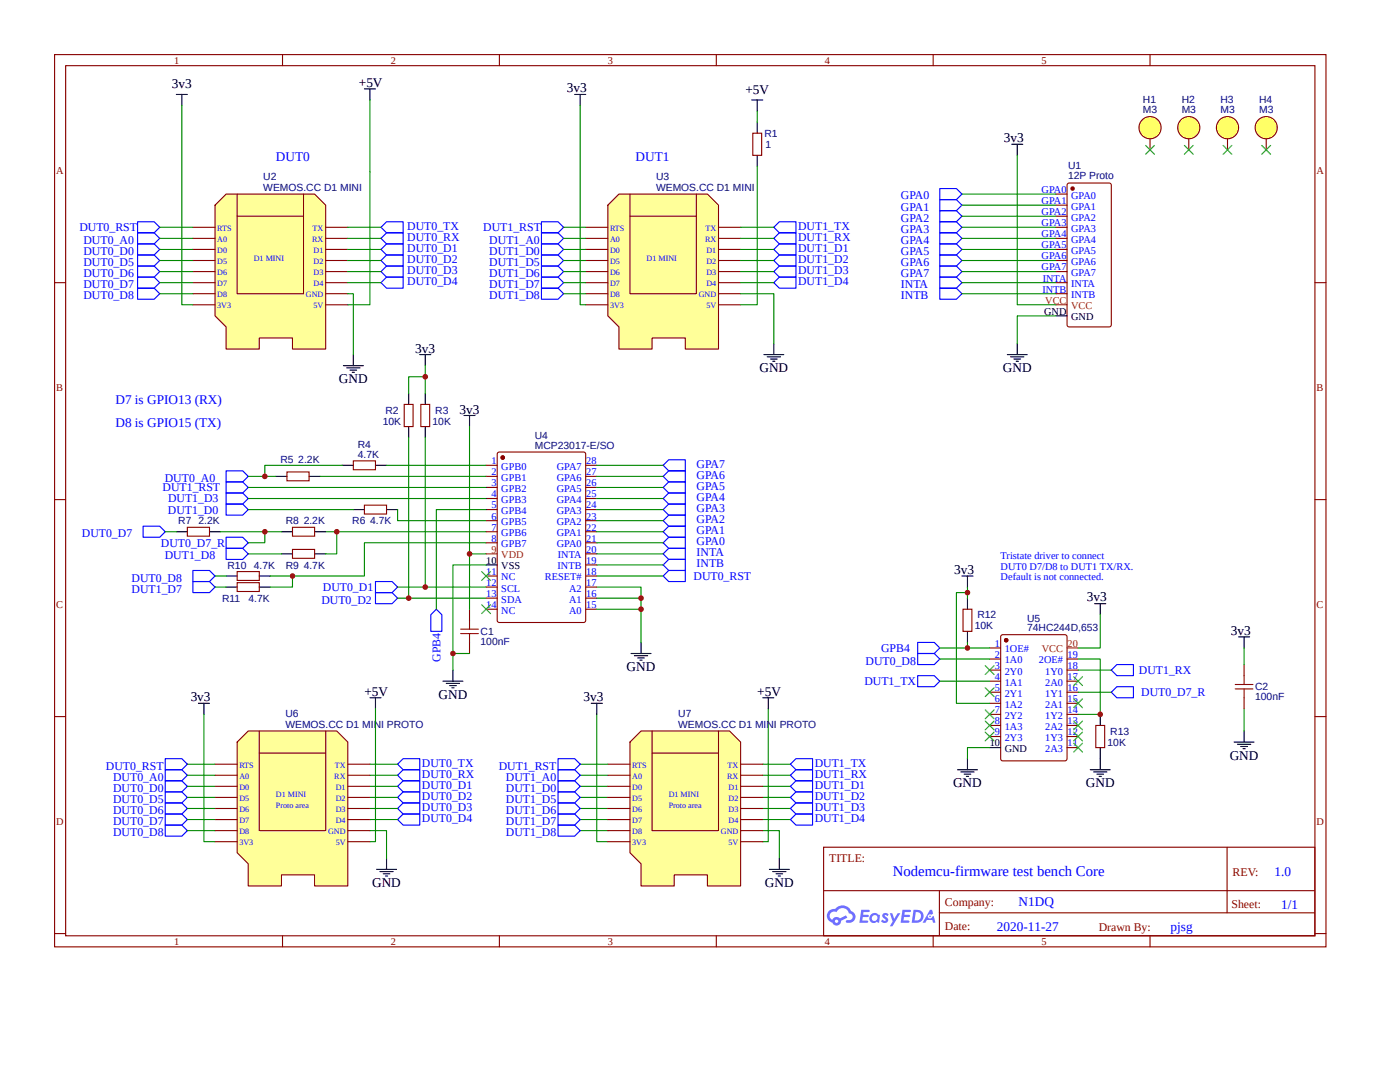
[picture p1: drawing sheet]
<svg xmlns="http://www.w3.org/2000/svg" width="279mm" height="216mm" viewBox="0 0 279 216" stroke-linecap="round" stroke-linejoin="round" font-family="sans-serif">
<g fill="none" stroke="#800" stroke-width=".22">
<path d="M10.9 10.9h253.7v178h-253.7zM13.1 13.1h249.3v173.6h-249.3zM56.4 10.9v2.2M99.7 10.9v2.2M142.9 10.9v2.2M186.2 10.9v2.2M229.5 10.9v2.2M10.9 56.4h2.2M262.4 56.4h2.2M10.9 99.7h2.2M262.4 99.7h2.2M10.9 142.9h2.2"/>
<path d="M262.4 142.9h2.2M164.4 169h98v17.7h-98zM164.4 177.7h97.9M187.5 177.7v8.8M244.9 169v13.1M10.9 186.2h2.2M56.4 186.7v2.2M99.7 186.7v2.2M142.9 186.7v2.2M186.2 186.7v2.2M187.5 182.1h74.8M229.5 186.7v2.2"/>
<path d="M262.4 186.2h2.2"/>
</g>
<g fill="#58f">
<path d="M176.3 182.3l.4-.2 .4 .1 .2 .2-.2 .4a.3 .3 0 0 0-.2-.3 .3 .3 0 0 0-.3 .2 .74 .74 0 0 1 .6 .6 .74 .74 0 0 1-.3 .7l-.5 .1-.6-.3 .3-.4 .5 .3 .2-.2a1.03 1.03 0 0 1-.7-1.1z"/>
<path d="M177.6 182.2h.5l.4 1.1 .7-1.1h.5l-1.6 2.6h-.5l.6-1z"/>
<path d="M171.9 181.5l1.6 .1 .1 .1-.2 .2h-1.1v.6h.9l.2 .2-.2 .2h-1l-.1 .7h.9l.2 .1v.3l-1.7 .1z"/>
<path d="M180.1 181.5l1.6 .1 .1 .1-.2 .2h-1l-.1 .6h.9l.2 .2-.2 .2h-1l-.1 .7h1l.1 .1v.3l-1.7 .1z"/>
<path d="M185.6 181.5h.4l.2 .8-.4 .2a.44 .44 0 0 0-.6 .1 .44 .44 0 0 0 .3 .6 .44 .44 0 0 0 .5-.3l.3-.2 .4 1.4h-.5l-.1-.6h-1.1l-.3 .6h-.6z"/>
<path d="M182.3 181.5l-.4 2.6h.9a1.32 1.32 0 0 0 1.5-1.3 1.32 1.32 0 0 0-1.5-1.3zM182.8 181.9a.89 .89 0 0 1 1 1 .89 .89 0 0 1-1.3 .7z"/>
<path d="M173.8 182.5a.96 .96 0 0 0-.1 1.3 .96 .96 0 0 0 1.3 .1l.4 .2 .2-1.5-.3-.1a.95 .95 0 0 0-1.5 0zM173.9 183.1a.6 .6 0 0 1 1.2 0 .6 .6 0 0 1-1.2 0z"/>
<path d="M165.4 181.7a1.37 1.37 0 0 0 .7 2.3 .9 .9 0 0 0 1 .6 .9 .9 0 0 0 .7-.9l1.3-.6-.3-.5-1.2 .6-.4-.2a.91 .91 0 0 0-1.1 .5 .87 .87 0 0 1-.4-1.2 .87 .87 0 0 1 1.2-.3 1.33 1.33 0 0 1 1.4-.8 1.33 1.33 0 0 1 1.2 1 .71 .71 0 0 1 .7 .9 .71 .71 0 0 1-1.1 .5 .27 .27 0 0 0-.3 .2 .27 .27 0 0 0 .3 .3 1.24 1.24 0 0 0 1.5-.8 1.24 1.24 0 0 0-.7-1.6 1.97 1.97 0 0 0-3.3-.4l-.7 .1zM166.6 183.8a.35 .35 0 0 1 .7 0 .35 .35 0 0 1-.7 0z"/>
<circle cx="185.6" cy="182.8" r=".17"/>
</g>
<path d="M45.1 38.7h17.7l2.2 2.2v28.7h-6.6v-2.2h-6.7v2.2h-6.6v-4.4l-2.2-2.2v-22.1z" fill="#ff9"/>
<g fill="none" stroke="#800" stroke-width=".22">
<path d="M45.1 38.7h17.7l2.2 2.2v28.7h-6.6v-2.2h-6.7v2.2h-6.6v-4.4l-2.2-2.2v-22.1zM47.3 38.7v19.9h13.3v-19.9M38.5 45.3h4.4M38.5 47.6h4.4M38.5 49.8h4.4M38.5 52h4.4M38.5 54.2h4.4M38.5 56.4h4.4M38.5 58.6h4.4M47.3 43.1h13.3M65 45.3h4.4M65 47.6h4.4"/>
<path d="M65 49.8h4.4M65 52h4.4M65 54.2h4.4M65 56.4h4.4M65 58.6h4.4M38.5 60.8h4.4M65 60.8h4.4"/>
</g>
<path d="M123.5 38.7h17.7l2.2 2.2v28.7h-6.6v-2.2h-6.7v2.2h-6.6v-4.4l-2.2-2.2v-22.1z" fill="#ff9"/>
<g fill="none" stroke="#800" stroke-width=".22">
<path d="M123.5 38.7h17.7l2.2 2.2v28.7h-6.6v-2.2h-6.7v2.2h-6.6v-4.4l-2.2-2.2v-22.1zM125.7 38.7v19.9h13.3v-19.9M116.9 45.3h4.4M116.9 47.6h4.4M116.9 49.8h4.4M116.9 52h4.4M116.9 54.2h4.4M116.9 56.4h4.4M116.9 58.6h4.4M125.7 43.1h13.3M143.4 45.3h4.4M143.4 47.6h4.4"/>
<path d="M143.4 49.8h4.4M143.4 52h4.4M143.4 54.2h4.4M143.4 56.4h4.4M143.4 58.6h4.4M116.9 60.8h4.4M143.4 60.8h4.4"/>
</g>
<circle cx="100.3" cy="91.3" r=".33" fill="#800"/>
<g fill="none" stroke="#800" stroke-width=".22">
<path d="M99.4 90.3l.3-.1h16.7l.5 .2v33.3l-.3 .4-16.9 .1-.4-.3-.1-33.3z"/>
<circle cx="100.3" cy="91.3" r=".33"/>
</g>
<circle cx="100.3" cy="91.3" r=".33" fill="#800"/>
<g fill="none" stroke="#800" stroke-width=".22">
<path d="M229.5 25.5v4.4M57.3 94.1h4.4v1.8h-4.4zM70.5 91.9h4.4v1.8h-4.4zM80.7 80.7h1.7v4.4h-1.7zM84 80.7h1.8v4.4h-1.8zM97 92.8h2.2M97 95h2.2M97 97.2h2.2M97 99.4h2.2M116.9 92.8h2.2M116.9 95h2.2M116.9 97.2h2.2"/>
<path d="M116.9 99.4h2.2M47.3 116.2h4.4v1.8h-4.4zM47.3 114h4.4v1.8h-4.4zM58.4 109.6h4.4v1.8h-4.4zM72.7 100.8h4.4v1.7h-4.4zM97 101.7h2.2M97 103.9h2.2M97 106.1h2.2M97 108.3h2.2M97 114.9h2.2M97 117.1h2.2M97 119.3h2.2"/>
<path d="M116.9 101.7h2.2M116.9 103.9h2.2M116.9 106.1h2.2M116.9 108.3h2.2M116.9 114.9h2.2M116.9 117.1h2.2M116.9 119.3h2.2M116.9 112.7h2.2M116.9 110.5h2.2M97 121.5h2.2M116.9 121.5h2.2"/>
<circle cx="100.3" cy="91.3" r=".33"/>
</g>
<path d="M97 110.5h2.2" fill="none" stroke="#f00" stroke-width=".22"/>
<g fill="none" stroke="#000" stroke-width=".22">
<path d="M35.2 18.8h2.2M36.3 18.8v2.3M72.7 17.7h2.2M73.8 17.7v2.2M150 19.9h2.2M151.1 19.9v2.3M68.5 72.9h4M69.2 73.4h2.6M69.9 73.8h1.3M70.3 74.3h.4M70.5 70.7v2.2M81.6 78.5v2.2"/>
<path d="M83.8 70.7h2.2M84.9 70.7v2.2M84.9 78.5v2.2M152.4 70.7h4M153.1 71.2h2.7M153.8 71.6h1.3M154.2 72.1h.5M154.4 68.5v2.2M55.1 95h2.2M61.7 95h2.2M68.3 92.8h2.2M74.9 92.8h2.2"/>
<path d="M81.6 85.1v2.2M84.9 85.1v2.2M92.6 82.9h2.2M93.7 82.9v2.2M45.1 117.1h2.2M45.1 114.9h2.2M51.7 117.1h2.3M51.7 114.9h2.3M56.2 110.5h2.2M62.8 110.5h2.2M70.5 101.7h2.2M77.1 101.7h2.3"/>
<path d="M97 112.7h2.2M88.4 135.9h4M89.1 136.3h2.6M89.7 136.8h1.4M90.2 137.2h.4M90.4 133.7v2.2M125.9 130.4h4M126.6 130.8h2.7M127.3 131.2h1.3M127.7 131.7h.5M127.9 128.2v2.2"/>
</g>
<path d="M73.8 19.9v14.4M36.3 21.1v39.7h2.2M69.4 58.6h1.1v12.1M147.8 58.6h6.6v9.9M84.9 75.2h-3.3v3.3M84.9 72.9v5.6M93.7 85.1v25.4h3.3M97 112.7h-6.6v21M119.1 117.1h8.8v11.1M119.1 119.3h8.8M119.1 121.5h8.8" fill="none" stroke="#080" stroke-width=".22"/>
<g fill="#000">
<path d="M96.1 114l1.8 1.8zM97.9 114l-1.8 1.8z"/>
<path d="M96.1 120.6l1.8 1.8zM97.9 120.6l-1.8 1.8z"/>
</g>
<path d="M96.1 114l1.8 1.8M97.9 114l-1.8 1.8M96.1 120.6l1.8 1.8M97.9 120.6l-1.8 1.8" fill="none" stroke="#3c3" stroke-width=".22"/>
<circle cx="229.5" cy="25.5" r="2.21" fill="#ff6"/>
<g fill="none" stroke="#800" stroke-width=".22">
<path d="M237.2 25.5v4.4"/>
<circle cx="229.5" cy="25.5" r="2.21"/>
</g>
<circle cx="237.2" cy="25.5" r="2.21" fill="#ff6"/>
<g fill="none" stroke="#800" stroke-width=".22">
<path d="M245 25.5v4.4"/>
<circle cx="237.2" cy="25.5" r="2.21"/>
</g>
<circle cx="245" cy="25.5" r="2.21" fill="#ff6"/>
<g fill="none" stroke="#800" stroke-width=".22">
<path d="M252.7 25.5v4.4"/>
<circle cx="245" cy="25.5" r="2.21"/>
</g>
<circle cx="252.7" cy="25.5" r="2.21" fill="#ff6"/>
<circle cx="252.7" cy="25.5" r="2.21" fill="none" stroke="#800" stroke-width=".22"/>
<path d="M49.5 145.8h17.7l2.2 2.2v28.7h-6.6v-2.2h-6.6v2.2h-6.7v-4.4l-2.2-2.2v-22.1z" fill="#ff9"/>
<g fill="none" stroke="#800" stroke-width=".22">
<path d="M42.9 152.4h4.4M42.9 154.7h4.4M42.9 156.9h4.4M42.9 159.1h4.4M49.5 145.8h17.7l2.2 2.2v28.7h-6.6v-2.2h-6.6v2.2h-6.7v-4.4l-2.2-2.2v-22.1zM51.7 145.8v19.9h13.3v-19.9M51.7 150.2h13.3M69.4 152.4h4.4M69.4 154.7h4.4M69.4 156.9h4.4M69.4 159.1h4.4M42.9 161.3h4.4"/>
<path d="M42.9 163.5h4.4M42.9 165.7h4.4M42.9 167.9h4.4M69.4 161.3h4.4M69.4 163.5h4.4M69.4 165.7h4.4M69.4 167.9h4.4"/>
</g>
<g fill="none" stroke="#00f" stroke-width=".22">
<path d="M33 151.3h3.3l1.1 1.1-1.1 1.1h-3.3zM33 153.5h3.3l1.1 1.2-1.1 1.1h-3.3zM33 155.8h3.3l1.1 1.1-1.1 1.1h-3.3zM33 158h3.3l1.1 1.1-1.1 1.1h-3.3zM79.4 159.1l1.1-1.1h3.3v2.2h-3.3zM79.4 156.9l1.1-1.1h3.3v2.2h-3.3zM79.4 154.7l1.1-1.2h3.3v2.3h-3.3zM79.4 152.4l1.1-1.1h3.3v2.2h-3.3zM111.4 158h3.3l1.1 1.1-1.1 1.1h-3.3zM111.4 155.8h3.3l1.1 1.1-1.1 1.1h-3.3zM111.4 153.5h3.3l1.1 1.2-1.1 1.1h-3.3zM111.4 151.3h3.3l1.1 1.1-1.1 1.1h-3.3z"/>
<path d="M157.7 152.4l1.1-1.1h3.4v2.2h-3.4zM157.7 154.7l1.1-1.2h3.4v2.3h-3.4zM157.7 156.9l1.1-1.1h3.4v2.2h-3.4zM157.7 159.1l1.1-1.1h3.4v2.2h-3.4zM33 160.2h3.3l1.1 1.1-1.1 1.1h-3.3zM33 162.4h3.3l1.1 1.1-1.1 1.1h-3.3zM33 164.6h3.3l1.1 1.1-1.1 1.1h-3.3zM79.4 163.5l1.1-1.1h3.3v2.2h-3.3zM79.4 161.3l1.1-1.1h3.3v2.2h-3.3zM111.4 164.6h3.3l1.1 1.1-1.1 1.1h-3.3zM111.4 162.4h3.3l1.1 1.1-1.1 1.1h-3.3zM111.4 160.2h3.3l1.1 1.1-1.1 1.1h-3.3z"/>
<path d="M157.7 161.3l1.1-1.1h3.4v2.2h-3.4zM157.7 163.5l1.1-1.1h3.4v2.2h-3.4z"/>
</g>
<g fill="none" stroke="#000" stroke-width=".22">
<path d="M73.8 139.2h2.2M74.9 139.2v2.2M152.2 139.2h2.2M153.3 139.2v2.2M39.6 140.3h2.2M40.7 140.3v2.2M118 140.3h2.2M119.1 140.3v2.2M75.2 173.4h3.9M75.8 173.9h2.7M76.5 174.3h1.3M76.9 174.7h.5"/>
<path d="M77.1 171.2v2.2M153.5 173.4h4M154.2 173.9h2.7M154.9 174.3h1.3M155.3 174.7h.5M155.5 171.2v2.2"/>
</g>
<g fill="none" stroke="#080" stroke-width=".22">
<path d="M37.4 152.4h5.5M37.4 154.7h5.5M37.4 156.9h5.5M37.4 159.1h5.5M40.7 142.5v25.4h2.2M73.8 152.4h5.6M73.8 154.7h5.6M73.8 156.9h5.6M73.8 159.1h5.6M74.9 141.4v26.5h-1.1M115.8 152.4h5.5M115.8 154.7h5.5"/>
<path d="M115.8 156.9h5.5M115.8 159.1h5.5M119.1 142.5v25.4h2.2M152.2 152.4h5.5M152.2 154.7h5.5M152.2 156.9h5.5M152.2 159.1h5.5M153.3 141.4v26.5h-1.1M37.4 161.3h5.5M37.4 163.5h5.5M37.4 165.7h5.5M73.8 165.7h3.3v5.5"/>
<path d="M73.8 161.3h5.6M73.8 163.5h5.6M115.8 161.3h5.5M115.8 163.5h5.5M115.8 165.7h5.5M152.2 165.7h3.3v5.5M152.2 161.3h5.5M152.2 163.5h5.5"/>
</g>
<path d="M127.9 145.8h17.7l2.2 2.2v28.7h-6.6v-2.2h-6.6v2.2h-6.7v-4.4l-2.2-2.2v-22.1z" fill="#ff9"/>
<g fill="none" stroke="#800" stroke-width=".22">
<path d="M213.1 36.6l.3-.1h7.9l.5 .4v27.9l-.4 .4h-8l-.4-.3v-27.9zM121.3 152.4h4.4M121.3 154.7h4.4M121.3 156.9h4.4M121.3 159.1h4.4M127.9 145.8h17.7l2.2 2.2v28.7h-6.6v-2.2h-6.6v2.2h-6.7v-4.4l-2.2-2.2v-22.1zM130.1 145.8v19.9h13.3v-19.9M130.1 150.2h13.3M147.8 152.4h4.4M147.8 154.7h4.4M147.8 156.9h4.4M147.8 159.1h4.4"/>
<path d="M121.3 161.3h4.4M121.3 163.5h4.4M121.3 165.7h4.4M121.3 167.9h4.4M147.8 161.3h4.4M147.8 163.5h4.4M147.8 165.7h4.4M147.8 167.9h4.4"/>
</g>
<g fill="none" stroke="#00f" stroke-width=".22">
<path d="M27.5 50.9h3.3l1.1 1.1-1.1 1.1h-3.3zM27.5 53.1h3.3l1.1 1.1-1.1 1.1h-3.3zM27.5 55.3h3.3l1.1 1.1-1.1 1.1h-3.3zM27.5 57.5h3.3l1.1 1.1-1.1 1.1h-3.3zM27.5 48.7h3.3l1.1 1.1-1.1 1.1h-3.3zM27.5 46.4h3.3l1.1 1.2-1.1 1.1h-3.3zM27.5 44.2h3.3l1.1 1.1-1.1 1.1h-3.3zM76 45.3l1.1-1.1h3.4v2.2h-3.4zM76 47.6l1.1-1.2h3.4v2.3h-3.4zM76 49.8l1.1-1.1h3.4v2.2h-3.4zM76 52l1.1-1.1h3.4v2.2h-3.4zM76 54.2l1.1-1.1h3.4v2.2h-3.4z"/>
<path d="M76 56.4l1.1-1.1h3.4v2.2h-3.4zM108.1 44.2h3.3l1.1 1.1-1.1 1.1h-3.3zM108.1 46.4h3.3l1.1 1.2-1.1 1.1h-3.3zM108.1 48.7h3.3l1.1 1.1-1.1 1.1h-3.3zM108.1 50.9h3.3l1.1 1.1-1.1 1.1h-3.3zM108.1 53.1h3.3l1.1 1.1-1.1 1.1h-3.3zM108.1 55.3h3.3l1.1 1.1-1.1 1.1h-3.3zM108.1 57.5h3.3l1.1 1.1-1.1 1.1h-3.3zM154.4 45.3l1.1-1.1h3.3v2.2h-3.3zM154.4 47.6l1.1-1.2h3.3v2.3h-3.3zM154.4 49.8l1.1-1.1h3.3v2.2h-3.3zM154.4 52l1.1-1.1h3.3v2.2h-3.3z"/>
<path d="M154.4 54.2l1.1-1.1h3.3v2.2h-3.3zM154.4 56.4l1.1-1.1h3.3v2.2h-3.3zM45.1 93.9h3.3l1.1 1.1-1.1 1.1h-3.3zM132.3 99.4l1.2-1.1h3.3v2.2h-3.3zM132.3 97.2l1.2-1.1h3.3v2.2h-3.3zM132.3 95l1.2-1.1h3.3v2.2h-3.3zM132.3 92.8l1.2-1.1h3.3v2.2h-3.3zM28.6 105h3.3l1.1 1.1-1.1 1.1h-3.3zM38.5 113.8h3.3l1.1 1.1-1.1 1.1h-3.3zM38.5 116h3.3l1.1 1.1-1.1 1.1h-3.3zM45.1 100.5h3.3l1.1 1.2-1.1 1.1h-3.3zM45.1 109.4h3.3l1.1 1.1-1.1 1.1h-3.3z"/>
<path d="M74.9 118.2h3.3l1.2 1.1-1.2 1.1h-3.3zM74.9 116h3.3l1.2 1.1-1.2 1.1h-3.3zM132.3 114.9l1.2-1.1h3.3v2.2h-3.3zM132.3 108.3l1.2-1.1h3.3v2.2h-3.3zM132.3 106.1l1.2-1.1h3.3v2.2h-3.3zM132.3 103.9l1.2-1.1h3.3v2.2h-3.3zM132.3 101.7l1.2-1.2h3.3v2.3h-3.3zM132.3 110.5l1.2-1.1h3.3v2.2h-3.3zM132.3 112.7l1.2-1.1h3.3v2.2h-3.3z"/>
</g>
<g fill="none" stroke="#080" stroke-width=".22">
<path d="M73.8 34.3v26.5h-4.4M31.9 45.3h6.6M31.9 47.6h6.6M31.9 49.8h6.6M31.9 52h6.6M31.9 54.2h6.6M31.9 56.4h6.6M31.9 58.6h6.6M69.4 45.3h6.6M69.4 47.6h6.6M69.4 49.8h6.6M69.4 52h6.6"/>
<path d="M69.4 54.2h6.6M69.4 56.4h6.6M147.8 45.3h6.6M147.8 47.6h6.6M147.8 49.8h6.6M147.8 52h6.6M147.8 54.2h6.6M147.8 56.4h6.6M49.5 95h5.6M63.9 95h33.1M68.3 92.8h-15.4v2.2M77.1 92.8h19.9"/>
<path d="M81.6 87.3v32h15.4M84.9 87.3v29.8h12.1M119.1 95h13.2M119.1 92.8h13.2M119.1 97.2h13.2M119.1 99.4h13.2M42.9 117.1h2.2M42.9 114.9h2.2M49.5 101.7h21M49.5 110.5h6.7M58.4 114.9v2.2h-4.4M65 106.1h32"/>
<path d="M67.2 106.1v4.4h-2.2M79.4 101.7v2.2h17.6M79.4 117.1h5.5M79.4 119.3h2.2M97 108.3h-24.3v6.6h-18.7M119.1 106.1h13.2M119.1 114.9h13.2M119.1 101.7h13.2M119.1 110.5h13.2M119.1 103.9h13.2M119.1 108.3h13.2M119.1 112.7h13.2"/>
</g>
<circle cx="214.1" cy="37.6" r=".33" fill="#800"/>
<g fill="none" stroke="#800" stroke-width=".22">
<path d="M150.2 26.6h1.8v4.4h-1.8zM210.7 38.7h2.3M210.7 40.9h2.3M210.7 43.1h2.3M210.7 45.3h2.3M210.7 47.6h2.3M210.7 49.8h2.3M210.7 52h2.3M210.7 54.2h2.3M210.7 56.4h2.3M210.7 58.6h2.3M93.7 121.5v2.2"/>
<path d="M93.7 128.2v2.2"/>
<circle cx="214.1" cy="37.6" r=".33"/>
</g>
<path d="M210.7 60.8h2.3" fill="none" stroke="#f00" stroke-width=".22"/>
<path d="M151.1 24.4v2.2M151.1 31v2.2M201.9 28.8h2.2M203 28.8v2.2M201 70.7h4M201.7 71.2h2.6M202.4 71.6h1.3M202.8 72.1h.4M203 68.5v2.2M210.7 63h2.3" fill="none" stroke="#000" stroke-width=".22"/>
<path d="M187.6 37.6h3.3l1.1 1.1-1.1 1.1h-3.3zM187.6 39.8h3.3l1.1 1.1-1.1 1.1h-3.3zM187.6 42h3.3l1.1 1.1-1.1 1.1h-3.3zM187.6 44.2h3.3l1.1 1.1-1.1 1.1h-3.3zM187.6 46.4h3.3l1.1 1.2-1.1 1.1h-3.3zM187.6 48.7h3.3l1.1 1.1-1.1 1.1h-3.3zM187.6 50.9h3.3l1.1 1.1-1.1 1.1h-3.3zM187.6 53.1h3.3l1.1 1.1-1.1 1.1h-3.3zM187.6 55.3h3.3l1.1 1.1-1.1 1.1h-3.3zM187.6 57.5h3.3l1.1 1.1-1.1 1.1h-3.3zM45.1 98.3h3.3l1.1 1.1-1.1 1.1h-3.3zM45.1 96.1h3.3l1.1 1.1-1.1 1.1h-3.3z" fill="none" stroke="#00f" stroke-width=".22"/>
<g fill="none" stroke="#080" stroke-width=".22">
<path d="M151.1 33.2v27.6h-3.3M151.1 22.2v2.2M192 38.7h18.7M203 31v29.8h7.7M112.5 45.3h4.4M112.5 47.6h4.4M112.5 49.8h4.4M112.5 52h4.4M112.5 54.2h4.4M112.5 56.4h4.4M112.5 58.6h4.4M192 40.9h18.7"/>
<path d="M192 43.1h18.7M192 45.3h18.7M192 47.6h18.7M192 49.8h18.7M192 52h18.7M192 54.2h18.7M192 56.4h18.7M192 58.6h18.7M210.7 63h-7.7v5.5M49.5 99.4h47.5M49.5 97.2h47.5M93.7 110.5v11"/>
<path d="M90.4 130.4h3.3"/>
</g>
<g fill="#000">
<path d="M228.6 29l1.8 1.8zM230.4 29l-1.8 1.8z"/>
<path d="M236.4 29l1.7 1.8zM238.1 29l-1.7 1.8z"/>
<path d="M244.1 29l1.8 1.8zM245.9 29l-1.8 1.8z"/>
<path d="M251.8 29l1.8 1.8zM253.6 29l-1.8 1.8z"/>
</g>
<path d="M228.6 29l1.8 1.8M230.4 29l-1.8 1.8M236.4 29l1.7 1.8M238.1 29l-1.7 1.8M244.1 29l1.8 1.8M245.9 29l-1.8 1.8M251.8 29l1.8 1.8M253.6 29l-1.8 1.8" fill="none" stroke="#3c3" stroke-width=".22"/>
<path d="M91.9 126.4h3.6M91.9 125.5h3.6M93.7 123.7v1.8M93.7 126.4v1.8" fill="none" stroke="#a00000" stroke-width=".22"/>
<circle cx="200.8" cy="127.7" r=".33" fill="#800"/>
<g fill="none" stroke="#800" stroke-width=".22">
<path d="M199.8 126.7l.3-.1h12.4l.4 .3 .1 24.4-.3 .4-12.6 .1-.4-.3v-24.5z"/>
<circle cx="200.8" cy="127.7" r=".33"/>
</g>
<circle cx="200.8" cy="127.7" r=".33" fill="#800"/>
<g fill="none" stroke="#800" stroke-width=".22">
<path d="M37.4 105.2h4.4v1.8h-4.4zM58.4 105.2h4.4v1.8h-4.4zM192.2 121.5h1.8v4.4h-1.8zM197.5 129.3h2.2M197.5 131.5h2.2M197.5 133.7h2.2M197.5 135.9h2.2M197.5 138.1h2.2M213 131.5h2.2M213 133.7h2.2M213 135.9h2.2M213 138.1h2.2"/>
<path d="M248.3 132.6v2.2M248.3 139.2v2.2M197.5 140.3h2.2M197.5 142.5h2.2M197.5 144.7h2.2M197.5 146.9h2.2M213 140.3h2.2M213 142.5h2.2M213 144.7h2.2M213 146.9h2.2M213 149.1h2.2M218.7 144.7h1.8v4.4h-1.8z"/>
<circle cx="200.8" cy="127.7" r=".33"/>
</g>
<g fill="none" stroke="#000" stroke-width=".22">
<path d="M114.7 18.8h2.2M115.8 18.8v2.3M35.2 106.1h2.2M41.8 106.1h2.2M56.2 106.1h2.2M62.8 106.1h2.2M192 114.9h2.2M193.1 114.9v2.2M193.1 119.3v2.2M193.1 125.9v2.3M218.5 120.4h2.2M219.6 120.4v2.2"/>
<path d="M247.2 127h2.2M248.3 127v2.3M191.1 153.5h4M191.8 154h2.6M192.4 154.4h1.3M192.9 154.9h.4M193.1 151.3v2.2M197.5 149.1h2.2M217.6 153.5h4M218.3 154h2.6M218.9 154.4h1.3M219.4 154.9h.4"/>
<path d="M219.6 142.5v2.2M219.6 149.1v4.4M246.3 148h4M247 148.5h2.6M247.6 148.9h1.3M248.1 149.4h.4M248.3 145.8v2.2"/>
</g>
<path d="M213 129.3h2.2" fill="none" stroke="#f00" stroke-width=".22"/>
<g fill="none" stroke="#080" stroke-width=".22">
<path d="M115.8 21.1v39.7h1.1M33 106.1h2.2M44 106.1h12.2M52.9 106.1v2.2h-3.4M97 101.7h-9.9v19.8M193.1 118.2h-2.2v22.1h6.6M193.1 117.1v2.2M187.6 131.5h9.9M187.6 135.9h9.9M187.6 129.3h5.5M193.1 128.2v1.1h4.4M215.2 131.5h4.4v11h-4.4"/>
<path d="M215.2 133.7h6.6M215.2 138.1h6.6M219.6 122.6v6.7h-4.4M248.3 129.3v3.3M197.5 149.1h-4.4v2.2M248.3 141.4v4.4"/>
</g>
<path d="M246.5 137.4h3.6M246.5 136.5h3.6M248.3 134.8v1.7M248.3 137.4v1.8" fill="none" stroke="#a00000" stroke-width=".22"/>
<path d="M45.1 107.2h3.3l1.1 1.1-1.1 1.1h-3.3zM87.1 121.5l1.1 1.1v3.3h-2.2v-3.3zM183.1 134.8h3.4l1.1 1.1-1.1 1.1h-3.4zM183.1 130.4h3.4l1.1 1.1-1.1 1.1h-3.4zM183.1 128.2h3.4l1.1 1.1-1.1 1.1h-3.4zM221.8 133.7l1.1-1.1h3.3v2.2h-3.3zM221.8 138.1l1.1-1.1h3.3v2.2h-3.3z" fill="none" stroke="#00f" stroke-width=".22"/>
<g fill="#000">
<path d="M196.6 139l1.8-1.8zM196.6 137.2l1.8 1.8z"/>
<path d="M196.6 134.6l1.8-1.8zM196.6 132.8l1.8 1.8z"/>
<path d="M214.3 135l1.7 1.8zM216 135l-1.7 1.8z"/>
<path d="M214.3 139.4l1.7 1.8zM216 139.4l-1.7 1.8z"/>
<path d="M196.6 145.6l1.8-1.8zM196.6 143.8l1.8 1.8z"/>
<path d="M196.6 143.4l1.8-1.8zM196.6 141.6l1.8 1.8z"/>
<path d="M196.6 147.8l1.8-1.8zM196.6 146l1.8 1.8z"/>
<path d="M214.3 143.8l1.7 1.8zM216 143.8l-1.7 1.8z"/>
<path d="M214.3 146l1.7 1.8zM216 146l-1.7 1.8z"/>
<path d="M214.3 148.2l1.7 1.8zM216 148.2l-1.7 1.8z"/>
</g>
<g fill="none" stroke="#3c3" stroke-width=".22">
<path d="M196.6 137.2l1.8 1.8M196.6 132.8l1.8 1.8M198.4 137.2l-1.8 1.8M198.4 132.8l-1.8 1.8M214.3 135l1.7 1.8M214.3 139.4l1.7 1.8M216 135l-1.7 1.8M216 139.4l-1.7 1.8M196.6 143.8l1.8 1.8M196.6 141.6l1.8 1.8M196.6 146l1.8 1.8M198.4 143.8l-1.8 1.8"/>
<path d="M198.4 141.6l-1.8 1.8M198.4 146l-1.8 1.8M214.3 143.8l1.7 1.8M214.3 146l1.7 1.8M214.3 148.2l1.7 1.8M216 143.8l-1.7 1.8M216 146l-1.7 1.8M216 148.2l-1.7 1.8"/>
</g>
<g fill="#c00">
<circle cx="84.9" cy="75.2" r=".55"/>
<circle cx="127.9" cy="119.3" r=".55"/>
<circle cx="127.9" cy="121.5" r=".55"/>
<circle cx="67.2" cy="106.1" r=".55"/>
<circle cx="58.4" cy="114.9" r=".55"/>
<circle cx="84.9" cy="117.1" r=".55"/>
<circle cx="81.6" cy="119.3" r=".55"/>
<circle cx="52.9" cy="95" r=".55"/>
<circle cx="93.7" cy="110.5" r=".55"/>
<circle cx="90.4" cy="130.4" r=".55"/>
<circle cx="193.1" cy="129.3" r=".55"/>
<circle cx="52.9" cy="106.1" r=".55"/>
<circle cx="193.1" cy="118.2" r=".55"/>
<circle cx="219.6" cy="142.5" r=".55"/>
</g>
<text font-size="2.9" fill="#00f" x="178.2" y="174.7">Nodemcu-firmware test bench Core</text>
<g font-size="2.6">
<text x="34.3" y="17.5">3v3</text>
<text x="71.6" y="17.3">+5V</text>
<text x="113.1" y="18.4">3v3</text>
<text x="148.8" y="18.7">+5V</text>
<text x="200.4" y="28.3">3v3</text>
<text x="82.9" y="70.5">3v3</text>
<text x="67.6" y="76.5">GND</text>
<text x="151.6" y="74.3">GND</text>
<text x="200.1" y="74.3">GND</text>
<text x="91.7" y="82.6">3v3</text>
<text x="190.4" y="114.5">3v3</text>
<text x="216.9" y="120">3v3</text>
<text x="245.6" y="126.6">3v3</text>
<text x="125.1" y="133.9">GND</text>
<text x="38.1" y="139.9">3v3</text>
<text x="72.7" y="138.8">+5V</text>
<text x="87.5" y="139.4">GND</text>
<text x="116.4" y="139.9">3v3</text>
<text x="151.1" y="138.8">+5V</text>
<text x="245.4" y="151.6">GND</text>
<text x="190.2" y="157.1">GND</text>
<text x="216.7" y="157.1">GND</text>
<text x="74.3" y="177">GND</text>
<text x="152.7" y="177">GND</text>
</g>
<g font-size="2.6" fill="#00f">
<text x="55.1" y="32.1">DUT0</text>
<text x="126.8" y="32.1">DUT1</text>
<text x="23" y="80.7">D7 is GPIO13 (RX)</text>
<text x="23" y="85.1">D8 is GPIO15 (TX)</text>
<text x="254.4" y="174.8">1.0</text>
<text x="199" y="185.7">2020-11-27</text>
<text x="203.3" y="180.8">N1DQ</text>
<text x="233.6" y="185.6">pjsg</text>
<text x="255.7" y="181.3">1/1</text>
</g>
<g font-size="2.4" fill="#00f">
<text x="179.8" y="39.8">GPA0</text>
<text x="15.8" y="46.1">DUT0_RST</text>
<text x="81.3" y="45.8">DUT0_TX</text>
<text x="96.5" y="46.1">DUT1_RST</text>
<text x="159.3" y="45.8">DUT1_TX</text>
<text x="179.8" y="42">GPA1</text>
<text x="179.8" y="44.2">GPA2</text>
<text x="179.8" y="46.4">GPA3</text>
<text x="16.7" y="53.1">DUT0_D5</text>
<text x="16.7" y="50.9">DUT0_D0</text>
<text x="16.7" y="48.7">DUT0_A0</text>
<text x="81.3" y="48.1">DUT0_RX</text>
<text x="81.3" y="50.3">DUT0_D1</text>
<text x="81.3" y="52.5">DUT0_D2</text>
<text x="97.7" y="48.7">DUT1_A0</text>
<text x="97.7" y="50.9">DUT1_D0</text>
<text x="97.7" y="53.1">DUT1_D5</text>
<text x="159.3" y="48.1">DUT1_RX</text>
<text x="159.3" y="50.3">DUT1_D1</text>
<text x="159.3" y="52.5">DUT1_D2</text>
<text x="179.8" y="48.6">GPA4</text>
<text x="179.8" y="50.8">GPA5</text>
<text x="179.8" y="53">GPA6</text>
<text x="16.7" y="55.3">DUT0_D6</text>
<text x="16.7" y="57.5">DUT0_D7</text>
<text x="16.7" y="59.7">DUT0_D8</text>
<text x="81.3" y="54.7">DUT0_D3</text>
<text x="81.3" y="56.9">DUT0_D4</text>
<text x="97.7" y="55.3">DUT1_D6</text>
<text x="97.7" y="57.5">DUT1_D7</text>
<text x="97.7" y="59.7">DUT1_D8</text>
<text x="159.3" y="54.7">DUT1_D3</text>
<text x="159.3" y="56.9">DUT1_D4</text>
<text x="179.8" y="55.3">GPA7</text>
<text x="179.8" y="57.5">INTA</text>
<text x="179.8" y="59.7">INTB</text>
<text x="139" y="95.5">GPA6</text>
<text x="139" y="93.3">GPA7</text>
<text x="32.4" y="98">DUT1_RST</text>
<text x="32.9" y="96.1">DUT0_A0</text>
<text x="33.5" y="100.2">DUT1_D3</text>
<text x="139" y="100">GPA4</text>
<text x="139" y="97.7">GPA5</text>
<text x="16.3" y="107.2">DUT0_D7</text>
<text x="33.5" y="102.5">DUT1_D0</text>
<text x="139" y="106.6">GPA1</text>
<text x="139" y="104.4">GPA2</text>
<text x="139" y="102.2">GPA3</text>
<text x="32.1" y="109.1">DUT0_D7_R</text>
<text x="32.9" y="111.6">DUT1_D8</text>
<text x="139" y="108.8">GPA0</text>
<text x="139" y="111">INTA</text>
<text x="139" y="113.2">INTB</text>
<text x="26.3" y="116">DUT0_D8</text>
<text x="26.3" y="118.2">DUT1_D7</text>
<text x="64.4" y="117.9">DUT0_D1</text>
<text x="138.4" y="115.7">DUT0_RST</text>
<text x="64.1" y="120.4">DUT0_D2</text>
<text x="175.8" y="130.1">GPB4</text>
<text x="87.9" y="132" transform="rotate(-90 87.9 132)">GPB4</text>
<text x="172.5" y="136.7">DUT1_TX</text>
<text x="172.7" y="132.6">DUT0_D8</text>
<text x="227.3" y="134.4">DUT1_RX</text>
<text x="227.7" y="138.9">DUT0_D7_R</text>
<text x="21.1" y="153.5">DUT0_RST</text>
<text x="22.6" y="155.8">DUT0_A0</text>
<text x="84.2" y="155.2">DUT0_RX</text>
<text x="84.2" y="153">DUT0_TX</text>
<text x="99.5" y="153.5">DUT1_RST</text>
<text x="101" y="155.8">DUT1_A0</text>
<text x="162.6" y="153">DUT1_TX</text>
<text x="162.6" y="155.2">DUT1_RX</text>
<text x="22.6" y="158">DUT0_D0</text>
<text x="22.6" y="160.2">DUT0_D5</text>
<text x="84.2" y="161.8">DUT0_D3</text>
<text x="84.2" y="159.6">DUT0_D2</text>
<text x="84.2" y="157.4">DUT0_D1</text>
<text x="101" y="160.2">DUT1_D5</text>
<text x="101" y="158">DUT1_D0</text>
<text x="162.6" y="157.4">DUT1_D1</text>
<text x="162.6" y="159.6">DUT1_D2</text>
<text x="162.6" y="161.8">DUT1_D3</text>
<text x="22.6" y="162.4">DUT0_D6</text>
<text x="22.6" y="164.6">DUT0_D7</text>
<text x="22.6" y="166.8">DUT0_D8</text>
<text x="84.2" y="164">DUT0_D4</text>
<text x="101" y="166.8">DUT1_D8</text>
<text x="101" y="164.6">DUT1_D7</text>
<text x="101" y="162.4">DUT1_D6</text>
<text x="162.6" y="164">DUT1_D4</text>
</g>
<g font-size="2.4" fill="#800">
<text x="165.5" y="171.9">TITLE:</text>
<text x="246" y="174.8">REV:</text>
<text x="188.6" y="185.6">Date:</text>
<text x="188.6" y="180.8">Company:</text>
<text x="219.3" y="185.6">Drawn By:</text>
<text x="245.8" y="181.2">Sheet:</text>
</g>
<g font-size="2.1" fill="#800">
<text x="34.7" y="12.8">1</text>
<text x="78" y="12.8">2</text>
<text x="121.3" y="12.8">3</text>
<text x="164.6" y="12.8">4</text>
<text x="207.9" y="12.8">5</text>
<text x="11.2" y="34.7">A</text>
<text x="262.7" y="34.7">A</text>
<text x="11.2" y="78">B</text>
<text x="262.7" y="78">B</text>
<text x="11.2" y="121.3">C</text>
<text x="262.7" y="121.3">C</text>
<text x="11.2" y="164.6">D</text>
<text x="262.7" y="164.6">D</text>
<text x="34.7" y="188.6">1</text>
<text x="78" y="188.6">2</text>
<text x="121.3" y="188.6">3</text>
<text x="164.6" y="188.6">4</text>
<text x="207.9" y="188.6">5</text>
</g>
<g font-size="2.1" fill="#000080">
<text x="228.1" y="22.6">M3</text>
<text x="228.1" y="20.5">H1</text>
<text x="235.8" y="22.6">M3</text>
<text x="235.8" y="20.5">H2</text>
<text x="243.6" y="22.6">M3</text>
<text x="243.6" y="20.5">H3</text>
<text x="251.3" y="22.6">M3</text>
<text x="251.3" y="20.5">H4</text>
<text x="152.5" y="27.3">R1</text>
<text x="152.8" y="29.5">1</text>
<text x="52.5" y="36">U2</text>
<text x="130.9" y="36">U3</text>
<text x="213.1" y="35.7">12P Proto</text>
<text x="213.1" y="33.6">U1</text>
<text x="52.5" y="38.1">WEMOS.CC D1 MINI</text>
<text x="130.9" y="38.1">WEMOS.CC D1 MINI</text>
<text x="76.9" y="82.5">R2</text>
<text x="86.9" y="82.5">R3</text>
<text x="71.4" y="89.3">R4</text>
<text x="76.4" y="84.7">10K</text>
<text x="86.3" y="84.7">10K</text>
<text x="106.7" y="89.5">MCP23017-E/SO</text>
<text x="106.7" y="87.5">U4</text>
<text x="56" y="92.4">R5</text>
<text x="59.5" y="92.4">2.2K</text>
<text x="71.4" y="91.3">4.7K</text>
<text x="35.6" y="104.6">R7</text>
<text x="39.6" y="104.6">2.2K</text>
<text x="57" y="104.6">R8</text>
<text x="60.6" y="104.6">2.2K</text>
<text x="70.3" y="104.6">R6</text>
<text x="73.9" y="104.6">4.7K</text>
<text x="45.4" y="113.4">R10</text>
<text x="50.7" y="113.4">4.7K</text>
<text x="57" y="113.4">R9</text>
<text x="60.6" y="113.4">4.7K</text>
<text x="44.3" y="120">R11</text>
<text x="49.6" y="120">4.7K</text>
<text x="194.5" y="125.6">10K</text>
<text x="195.1" y="123.4">R12</text>
<text x="205" y="125.9">74HC244D,653</text>
<text x="205" y="124">U5</text>
<text x="95.9" y="128.6">100nF</text>
<text x="95.9" y="126.6">C1</text>
<text x="250.5" y="137.7">C2</text>
<text x="57" y="143.1">U6</text>
<text x="135.4" y="143.1">U7</text>
<text x="250.5" y="139.7">100nF</text>
<text x="57" y="145.2">WEMOS.CC D1 MINI PROTO</text>
<text x="135.4" y="145.2">WEMOS.CC D1 MINI PROTO</text>
<text x="221" y="148.7">10K</text>
<text x="221.6" y="146.5">R13</text>
</g>
<g font-size="2.1" fill="#00f">
<text x="207.9" y="38.5">GPA0</text>
<text x="207.9" y="40.7">GPA1</text>
<text x="213.8" y="39.6">GPA0</text>
<text x="213.8" y="41.8">GPA1</text>
<text x="207.9" y="42.9">GPA2</text>
<text x="207.9" y="45.1">GPA3</text>
<text x="207.9" y="47.3">GPA4</text>
<text x="213.8" y="44">GPA2</text>
<text x="213.8" y="46.2">GPA3</text>
<text x="207.9" y="49.5">GPA5</text>
<text x="207.9" y="51.7">GPA6</text>
<text x="207.9" y="54">GPA7</text>
<text x="213.8" y="48.4">GPA4</text>
<text x="213.8" y="50.6">GPA5</text>
<text x="213.8" y="52.9">GPA6</text>
<text x="208" y="58.4">INTB</text>
<text x="208.1" y="56.2">INTA</text>
<text x="213.8" y="55.1">GPA7</text>
<text x="213.8" y="57.3">INTA</text>
<text x="213.8" y="59.5">INTB</text>
<text x="98.1" y="92.6">1</text>
<text x="98.1" y="94.8">2</text>
<text x="100" y="93.7">GPB0</text>
<text x="100" y="95.9">GPB1</text>
<text x="111.1" y="95.9">GPA6</text>
<text x="111.1" y="93.7">GPA7</text>
<text x="117" y="94.8">27</text>
<text x="117" y="92.6">28</text>
<text x="98.1" y="97">3</text>
<text x="98.1" y="99.2">4</text>
<text x="98.1" y="101.4">5</text>
<text x="100" y="98.1">GPB2</text>
<text x="100" y="100.3">GPB3</text>
<text x="111.1" y="100.3">GPA4</text>
<text x="111.1" y="98.1">GPA5</text>
<text x="117" y="101.4">24</text>
<text x="117" y="99.2">25</text>
<text x="117" y="97">26</text>
<text x="98.1" y="103.6">6</text>
<text x="98.1" y="105.8">7</text>
<text x="100" y="102.5">GPB4</text>
<text x="100" y="104.7">GPB5</text>
<text x="100" y="107">GPB6</text>
<text x="111.1" y="107">GPA1</text>
<text x="111.1" y="104.7">GPA2</text>
<text x="111.1" y="102.5">GPA3</text>
<text x="117" y="105.8">22</text>
<text x="117" y="103.6">23</text>
<text x="98.1" y="108.1">8</text>
<text x="100" y="109.2">GPB7</text>
<text x="111.1" y="109.2">GPA0</text>
<text x="111.3" y="113.6">INTB</text>
<text x="111.3" y="111.4">INTA</text>
<text x="117" y="112.5">19</text>
<text x="117" y="110.3">20</text>
<text x="117" y="108.1">21</text>
<text x="199.7" y="111.6">Tristate driver to connect</text>
<text x="199.7" y="113.7">DUT0 D7/D8 to DUT1 TX/RX.</text>
<text x="97.1" y="114.7">11</text>
<text x="97.1" y="116.9">12</text>
<text x="97.1" y="119.1">13</text>
<text x="100" y="115.8">NC</text>
<text x="100" y="118">SCL</text>
<text x="108.7" y="115.8">RESET#</text>
<text x="113.6" y="118">A2</text>
<text x="117" y="119.1">16</text>
<text x="117" y="116.9">17</text>
<text x="117" y="114.7">18</text>
<text x="199.7" y="115.7">Default is not connected.</text>
<text x="97.1" y="121.3">14</text>
<text x="100" y="120.2">SDA</text>
<text x="100" y="122.4">NC</text>
<text x="113.6" y="122.4">A0</text>
<text x="113.6" y="120.2">A1</text>
<text x="117" y="121.3">15</text>
<text x="198.6" y="129">1</text>
<text x="198.6" y="131.2">2</text>
<text x="200.5" y="130.1">1OE#</text>
<text x="213.1" y="131.2">19</text>
<text x="198.6" y="133.5">3</text>
<text x="198.6" y="135.7">4</text>
<text x="198.6" y="137.9">5</text>
<text x="200.5" y="132.3">1A0</text>
<text x="200.5" y="134.6">2Y0</text>
<text x="200.5" y="136.8">1A1</text>
<text x="207.3" y="132.3">2OE#</text>
<text x="208.6" y="136.8">2A0</text>
<text x="208.6" y="134.6">1Y0</text>
<text x="213.1" y="137.9">16</text>
<text x="213.1" y="135.7">17</text>
<text x="213.1" y="133.5">18</text>
<text x="198.6" y="140.1">6</text>
<text x="198.6" y="142.3">7</text>
<text x="200.5" y="139">2Y1</text>
<text x="200.5" y="141.2">1A2</text>
<text x="200.5" y="143.4">2Y2</text>
<text x="208.6" y="143.4">1Y2</text>
<text x="208.6" y="141.2">2A1</text>
<text x="208.6" y="139">1Y1</text>
<text x="213.1" y="142.3">14</text>
<text x="213.1" y="140.1">15</text>
<text x="198.6" y="144.5">8</text>
<text x="198.6" y="146.7">9</text>
<text x="200.5" y="145.6">1A3</text>
<text x="200.5" y="147.8">2Y3</text>
<text x="208.6" y="147.8">1Y3</text>
<text x="208.6" y="145.6">2A2</text>
<text x="213.1" y="148.9">11</text>
<text x="213.1" y="146.7">12</text>
<text x="213.1" y="144.5">13</text>
<text x="208.6" y="150">2A3</text>
</g>
<g font-size="2.1">
<text x="208.4" y="62.8">GND</text>
<text x="213.8" y="63.9">GND</text>
<text x="97.1" y="112.5">10</text>
<text x="100" y="113.6">VSS</text>
<text x="197.5" y="148.9">10</text>
<text x="200.5" y="150">GND</text>
</g>
<g font-size="2.1" fill="#f00">
<text x="208.6" y="60.6">VCC</text>
<text x="213.8" y="61.7">VCC</text>
<text x="98.1" y="110.3">9</text>
<text x="100" y="111.4">VDD</text>
<text x="207.9" y="130.1">VCC</text>
<text x="213.1" y="129">20</text>
</g>
<g font-size="1.6" fill="#00f">
<text x="43.4" y="46">RTS</text>
<text x="62.4" y="46">TX</text>
<text x="121.7" y="46">RTS</text>
<text x="140.8" y="46">TX</text>
<text x="43.4" y="48.2">A0</text>
<text x="43.4" y="50.4">D0</text>
<text x="43.4" y="52.6">D5</text>
<text x="50.6" y="52">D1 MINI</text>
<text x="62.3" y="48.2">RX</text>
<text x="62.6" y="50.4">D1</text>
<text x="62.6" y="52.6">D2</text>
<text x="121.7" y="48.2">A0</text>
<text x="121.7" y="50.4">D0</text>
<text x="121.7" y="52.6">D5</text>
<text x="129" y="52">D1 MINI</text>
<text x="140.7" y="48.2">RX</text>
<text x="141" y="50.4">D1</text>
<text x="141" y="52.6">D2</text>
<text x="43.4" y="54.8">D6</text>
<text x="43.4" y="57">D7</text>
<text x="43.4" y="59.3">D8</text>
<text x="61" y="59.3">GND</text>
<text x="62.6" y="54.8">D3</text>
<text x="62.6" y="57">D4</text>
<text x="121.7" y="54.8">D6</text>
<text x="121.7" y="57">D7</text>
<text x="121.7" y="59.3">D8</text>
<text x="139.4" y="59.3">GND</text>
<text x="141" y="54.8">D3</text>
<text x="141" y="57">D4</text>
<text x="43.4" y="61.5">3V3</text>
<text x="62.6" y="61.5">5V</text>
<text x="121.7" y="61.5">3V3</text>
<text x="141" y="61.5">5V</text>
<text x="47.8" y="153.1">RTS</text>
<text x="47.8" y="155.3">A0</text>
<text x="66.7" y="155.3">RX</text>
<text x="66.8" y="153.1">TX</text>
<text x="126.2" y="153.1">RTS</text>
<text x="126.2" y="155.3">A0</text>
<text x="145.1" y="155.3">RX</text>
<text x="145.2" y="153.1">TX</text>
<text x="47.8" y="157.5">D0</text>
<text x="47.8" y="159.7">D5</text>
<text x="47.8" y="161.9">D6</text>
<text x="55.1" y="159.1">D1 MINI</text>
<text x="55.1" y="161.3">Proto area</text>
<text x="67" y="157.5">D1</text>
<text x="67" y="159.7">D2</text>
<text x="67" y="161.9">D3</text>
<text x="126.2" y="157.5">D0</text>
<text x="126.2" y="159.7">D5</text>
<text x="126.2" y="161.9">D6</text>
<text x="133.5" y="159.1">D1 MINI</text>
<text x="133.5" y="161.3">Proto area</text>
<text x="145.4" y="157.5">D1</text>
<text x="145.4" y="159.7">D2</text>
<text x="145.4" y="161.9">D3</text>
<text x="47.8" y="164.1">D7</text>
<text x="47.8" y="166.4">D8</text>
<text x="65.5" y="166.4">GND</text>
<text x="67" y="164.1">D4</text>
<text x="126.2" y="164.1">D7</text>
<text x="126.2" y="166.4">D8</text>
<text x="143.9" y="166.4">GND</text>
<text x="145.4" y="164.1">D4</text>
<text x="47.8" y="168.6">3V3</text>
<text x="67" y="168.6">5V</text>
<text x="126.2" y="168.6">3V3</text>
<text x="145.4" y="168.6">5V</text>
</g>
</svg>
